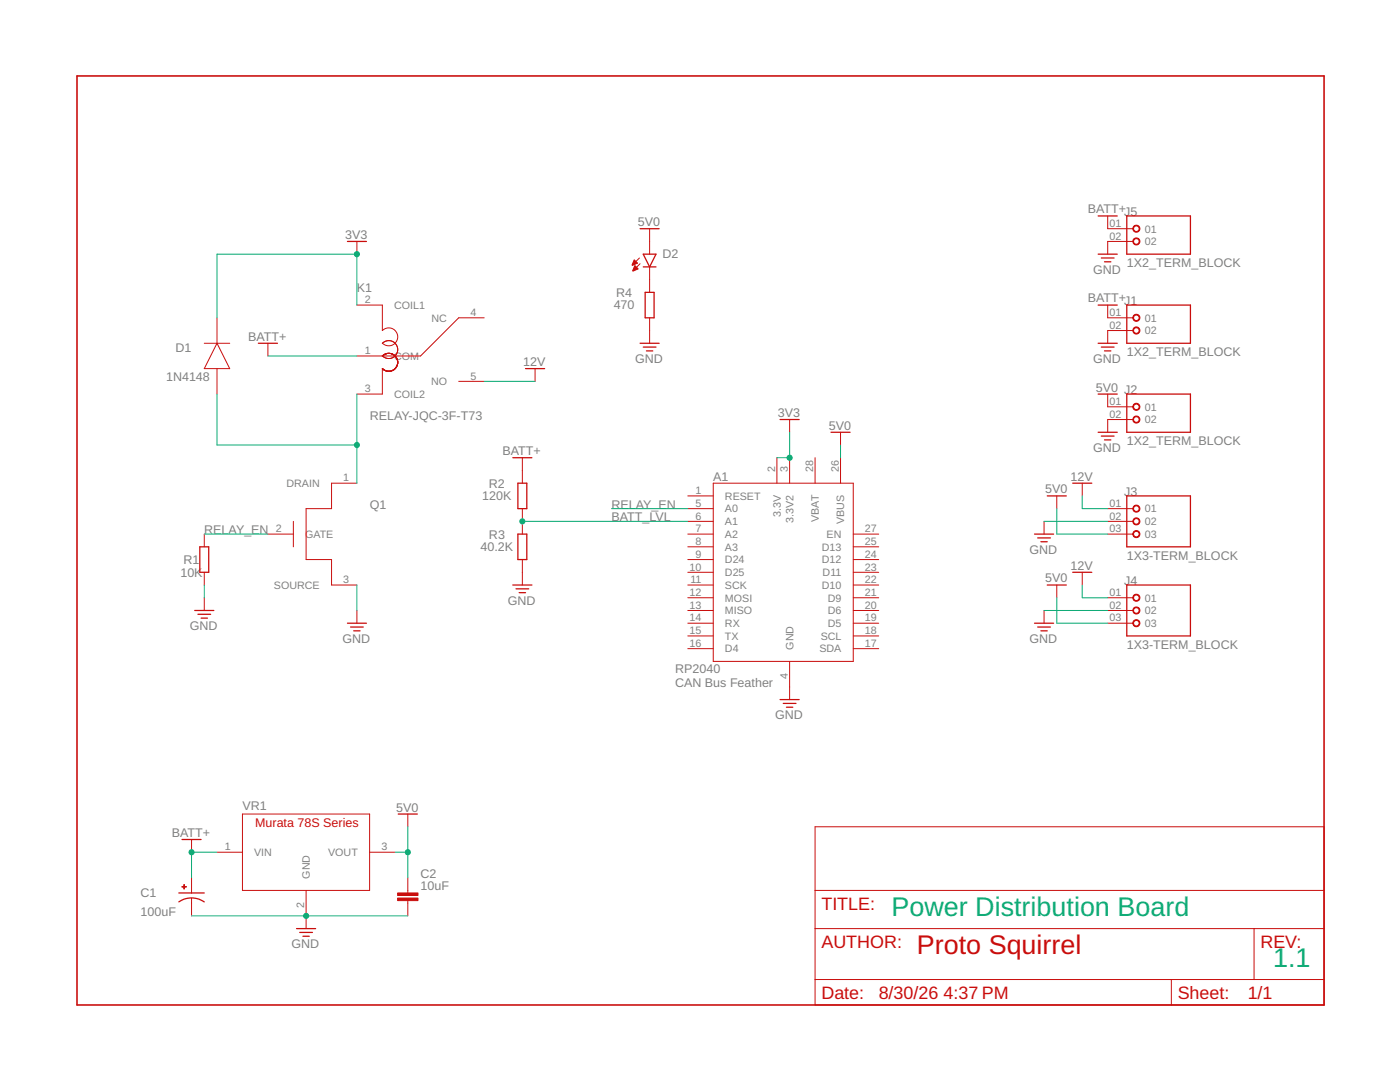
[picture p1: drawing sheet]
<svg xmlns="http://www.w3.org/2000/svg" width="279mm" height="216mm" viewBox="0 0 279 216" stroke-linecap="round" stroke-linejoin="round" font-family="sans-serif">
<g fill="#c90d0c" stroke="#c90d0c" stroke-width=".2">
<path d="M226.2 101a.71 .71 0 0 1 1.2 .1 .71 .71 0 0 1-.4 1.1 .71 .71 0 0 1-.9-.7h.1a.56 .56 0 0 1 .8-.5 .56 .56 0 0 1 .2 1 .56 .56 0 0 1-.9-.3l-.1-.2h-.1z" fill-rule="evenodd"/>
<path d="M226.2 103.6a.71 .71 0 0 1 1.2 0 .71 .71 0 0 1-.4 1.1 .71 .71 0 0 1-.9-.7h.1a.56 .56 0 0 1 .8-.4 .56 .56 0 0 1 .2 .9 .56 .56 0 0 1-.9-.3l-.1-.2h-.1z" fill-rule="evenodd"/>
<path d="M226.2 106.1a.72 .72 0 0 1 1.2 0 .72 .72 0 0 1-.4 1.1 .72 .72 0 0 1-.9-.6h.1a.56 .56 0 0 1 .8-.5 .56 .56 0 0 1 .2 .9 .56 .56 0 0 1-.9-.2l-.1-.2h-.1z" fill-rule="evenodd"/>
<path d="M226.2 118.8a.71 .71 0 0 1 1.2 0 .71 .71 0 0 1-.4 1.1 .71 .71 0 0 1-.9-.6h.1a.56 .56 0 0 1 .8-.5 .56 .56 0 0 1 .2 .9 .56 .56 0 0 1-.9-.2l-.1-.2h-.1z" fill-rule="evenodd"/>
<path d="M226.2 121.3a.71 .71 0 0 1 1.2 .1 .71 .71 0 0 1-.4 1.1 .71 .71 0 0 1-.9-.7h.1a.56 .56 0 0 1 .8-.5 .56 .56 0 0 1 .2 1 .56 .56 0 0 1-.9-.3l-.1-.2h-.1z" fill-rule="evenodd"/>
<path d="M226.2 123.9a.71 .71 0 0 1 1.2 0 .71 .71 0 0 1-.4 1.1 .71 .71 0 0 1-.9-.6h.1a.56 .56 0 0 1 .8-.5 .56 .56 0 0 1 .2 .9 .56 .56 0 0 1-.9-.3l-.1-.1h-.1z" fill-rule="evenodd"/>
<path d="M226.2 62.9a.71 .71 0 0 1 1.2 .1 .71 .71 0 0 1-.4 1.1 .71 .71 0 0 1-.9-.7h.1a.56 .56 0 0 1 .8-.5 .56 .56 0 0 1 .2 1 .56 .56 0 0 1-.9-.3l-.1-.2h-.1z" fill-rule="evenodd"/>
<path d="M226.2 65.5a.71 .71 0 0 1 1.2 0 .71 .71 0 0 1-.4 1.1 .71 .71 0 0 1-.9-.6h.1a.56 .56 0 0 1 .8-.5 .56 .56 0 0 1 .2 .9 .56 .56 0 0 1-.9-.3l-.1-.1h-.1z" fill-rule="evenodd"/>
<path d="M226.2 80.7a.71 .71 0 0 1 1.2 .1 .71 .71 0 0 1-.4 1 .71 .71 0 0 1-.9-.6h.1a.56 .56 0 0 1 .8-.5 .56 .56 0 0 1 .2 .9 .56 .56 0 0 1-.9-.2l-.1-.2h-.1z" fill-rule="evenodd"/>
<path d="M226.2 83.3a.71 .71 0 0 1 1.2 0 .71 .71 0 0 1-.4 1.1 .71 .71 0 0 1-.9-.7h.1a.56 .56 0 0 1 .8-.5 .56 .56 0 0 1 .2 1 .56 .56 0 0 1-.9-.3l-.1-.2h-.1z" fill-rule="evenodd"/>
<path d="M226.2 45.2a.71 .71 0 0 1 1.2 0 .71 .71 0 0 1-.4 1.1 .71 .71 0 0 1-.9-.7h.1a.56 .56 0 0 1 .8-.4 .56 .56 0 0 1 .2 .9 .56 .56 0 0 1-.9-.3l-.1-.2h-.1z" fill-rule="evenodd"/>
<path d="M226.2 47.7a.71 .71 0 0 1 1.2 0 .71 .71 0 0 1-.4 1.1 .71 .71 0 0 1-.9-.6h.1a.56 .56 0 0 1 .8-.5 .56 .56 0 0 1 .2 .9 .56 .56 0 0 1-.9-.2l-.1-.2h-.1z" fill-rule="evenodd"/>
<path d="M126.6 51.8l.6 .7-1 .5z" fill-rule="evenodd"/>
<path d="M126.7 53l.7 .7-1.1 .4z" fill-rule="evenodd"/>
</g>
<g fill="none" stroke="#c90d0c" stroke-width=".25">
<path d="M69.3 48.2h3.8M127.7 45.6h3.9M128.4 50.7h2.5l-1.3 2.6zM128.4 53.3h2.5M128.8 58.3h1.7v5.1h-1.7zM219.2 43.1h3.8M219.2 50.7h3.8M219.8 51.5h2.5M220.4 52.2h1.3M224.9 43.1h12.7v7.6h-12.7zM51.6 68.5h3.8M104.9 73.6h3.8"/>
<path d="M127.7 68.5h3.9M128.4 69.3h2.5M129 70h1.3M219.2 60.9h3.8M219.2 68.5h3.8M219.2 78.6h3.8M219.8 69.3h2.5M220.4 70h1.3M224.9 60.9h12.7v7.6h-12.7zM224.9 78.6h12.7v7.7h-12.7zM102.3 91.3h3.9M103.4 96.4h1.7v5.1h-1.7z"/>
<path d="M155.7 83.7h3.8M165.8 86.3h3.9M209 99h3.8M214.1 96.4h3.8M219.2 86.3h3.8M219.8 87h2.5M220.4 87.8h1.3M224.9 99h12.7v10.1h-12.7zM39.9 109.1h1.8v5.1h-1.8zM102.3 116.7h3.9M103 117.5h2.5M103.4 106.6h1.7v5.1h-1.7z"/>
<path d="M103.6 118.3h1.3M206.5 106.6h3.8M207.1 107.3h2.5M207.7 108.1h1.3M209 116.7h3.8M214.1 114.2h3.8M224.9 116.7h12.7v10.2h-12.7zM38.9 121.8h3.8M39.5 122.6h2.5M40.1 123.3h1.3M69.3 124.4h3.8M70 125.1h2.5"/>
<path d="M70.6 125.9h1.3M155.7 139.6h3.8M206.5 124.4h3.8M207.1 125.1h2.5M207.7 125.9h1.3M156.3 140.4h2.6M157 141.1h1.2M35.7 180a4.5 4.5 0 0 1 5.1 0M35.7 178.2h5.1M36.3 167.5h3.8M79.5 162.4h3.8M59.2 185.3h3.8"/>
<path d="M59.8 186.1h2.6M60.5 186.8h1.2"/>
</g>
<g fill="none" stroke="#c90d0c" stroke-width=".2">
<path d="M71.2 48.2v2.5M127.6 51.5l-1.4 1.4M127.7 52.6l-1.4 1.4M129.6 45.6v5.1M129.6 53.3v5M221.1 43.1v2.5h5M226.1 48.2h-5v2.5M40.8 68.5h5M43.3 68.5l2.5 5.1h-5zM43.3 63.4v5.1M43.3 73.6v5M53.5 68.5v2.5"/>
<path d="M71.2 60.9h5.1v5.1a1.8 1.8 0 0 1 2.6 0 1.8 1.8 0 0 1 0 2.5 1.8 1.8 0 0 1-2.6 0 1.8 1.8 0 0 1 2.6 0 1.8 1.8 0 0 1 0 2.5 1.8 1.8 0 0 1-2.6 0 1.8 1.8 0 0 1 2.6 0 1.8 1.8 0 0 1 0 2.6 1.8 1.8 0 0 1-2.6 0v5h-5.1M91.5 76.1h5.1M96.6 63.4h-5.1l-7.6 7.6h-12.7M106.8 73.6v2.5M129.6 63.4v5.1M221.1 60.9v2.5h5M221.1 78.6v2.6h5M226.1 66h-5v2.5M71.2 96.4h-5v5.1h-5.1v10.2h5.1v5h5M104.2 91.3v5.1M137.3 99h5M142.3 96.4h28v35.6h-28z"/>
<path d="M155 91.3v5.1M157.6 83.7v2.6M157.6 91.3v5.1M162.7 91.3v5.1M167.7 86.3v2.5M167.7 91.3v5.1M210.9 99v2.5M216 96.4v2.6M226.1 83.7h-5v2.6M40.8 106.6v2.5M40.8 114.2v2.5M40.8 119.3v2.5"/>
<path d="M53.5 106.6h5M58.5 104v5.1M104.2 101.5v5.1M104.2 111.7v5M137.3 101.5h5M137.3 104h5M137.3 106.6h5M137.3 119.3h5M137.3 109.1h5M137.3 111.7h5M137.3 114.2h5M137.3 116.7h5"/>
<path d="M170.3 106.6h5.1M170.3 119.3h5.1M170.3 109.1h5.1M170.3 111.7h5.1M170.3 114.2h5.1M170.3 116.7h5.1M208.4 104v2.6M210.9 116.7v2.6M216 114.2v2.5M221.1 101.5h5M221.1 104h5M221.1 106.6h5"/>
<path d="M221.1 119.3h5M71.2 121.8v2.6M137.3 121.8h5M137.3 124.4h5M137.3 126.9h5M137.3 129.4h5M157.6 132v7.6M170.3 121.8h5.1M170.3 124.4h5.1M170.3 126.9h5.1M170.3 129.4h5.1M208.4 121.8v2.6"/>
<path d="M221.1 121.8h5M221.1 124.4h5M38.2 167.5v2.6M38.2 175.1v3.1M38.2 179.2v3.6M43.3 170.1h5.1M48.4 162.4h25.4v15.3h-25.4zM61.1 177.7v7.6M73.8 170.1h5M81.4 162.4v2.6M81.4 175.1v3.1M81.4 179.7v3.1"/>
<path d="M162.7 165h101.5v35.5h-101.5zM162.7 177.7h101.5M162.7 185.3h101.5M162.7 195.5h101.5M233.8 195.5v5M250.3 185.3v10.2"/>
</g>
<g fill="#c90d0c" stroke="#c90d0c" stroke-width=".2">
<path d="M36.7 176.5h.1v.9h-.1z"/>
<path d="M36.3 176.9h.9v.1h-.9z"/>
<path d="M79.4 179.2h4v.5h-4z"/>
<path d="M79.4 178.2h4v.5h-4z"/>
</g>
<path d="M15.4 15.2h248.8v185.3h-248.8z" fill="none" stroke="#c90d0c" stroke-width=".32"/>
<g fill="none" stroke="#0dab76" stroke-width=".2">
<path d="M43.3 78.6v10.2h27.9M53.5 71h17.7M71.2 60.9v-10.2h-27.9v12.7M71.2 78.6v17.8M96.6 76.1h10.2M157.6 86.3v5h-2.6M167.7 88.8v2.5M216 99v2.5h5.1M40.8 116.7v2.6M40.8 106.6h12.7M71.2 116.7v5.1M104.2 104h33.1"/>
<path d="M122 101.5h15.3M208.4 104h12.7M210.9 101.5v5.1h10.2M210.9 119.3v5.1h10.2M216 116.7v2.6h5.1M208.4 121.8h12.7M43.3 170.1h-5.1v5M78.8 170.1h2.6M81.4 165v10.1M38.2 182.8h43.2"/>
</g>
<g fill="#0dab76" stroke="#0dab76" stroke-width=".2">
<circle cx="38.2" cy="170.1" r=".51"/>
<circle cx="61.1" cy="182.8" r=".51"/>
<circle cx="81.4" cy="170.1" r=".51"/>
<circle cx="157.6" cy="91.3" r=".51"/>
<circle cx="71.2" cy="50.7" r=".51"/>
<circle cx="71.2" cy="88.8" r=".51"/>
<circle cx="104.2" cy="104" r=".51"/>
</g>
<g font-size="5.4" fill="#0dab76">
<text x="177.9" y="182.8">Power Distribution Board</text>
<text x="254.1" y="192.9">1.1</text>
</g>
<text font-size="5.4" fill="#c90d0c" x="183" y="190.4">Proto Squirrel</text>
<g font-size="3.6" fill="#c90d0c">
<text x="163.9" y="181.5">TITLE:</text>
<text x="163.9" y="189.1">AUTHOR:</text>
<text x="251.5" y="189.1">REV:</text>
<text x="163.9" y="199.3">Date:</text>
<text x="175.4" y="199.3">8/30/26</text>
<text x="188.3" y="199.3">4:37 PM</text>
<text x="235" y="199.3">Sheet:</text>
<text x="249" y="199.3">1/1</text>
</g>
<g font-size="2.5" fill="#808080">
<text x="68.9" y="47.7">3V3</text>
<text x="127.3" y="45.1">5V0</text>
<text x="217.1" y="42.6">BATT+J5</text>
<text x="132.2" y="51.5">D2</text>
<text x="224.9" y="53.2">1X2_TERM_BLOCK</text>
<text x="71.2" y="58.3">K1</text>
<text x="123" y="59.2">R4</text>
<text x="218.2" y="54.6">GND</text>
<text x="122.5" y="61.8">470</text>
<text x="217.1" y="60.4">BATT+J1</text>
<text x="35" y="70.3">D1</text>
<text x="49.5" y="68">BATT+</text>
<text x="224.9" y="71">1X2_TERM_BLOCK</text>
<text x="33.1" y="76.1">1N4148</text>
<text x="104.4" y="73.1">12V</text>
<text x="126.7" y="72.4">GND</text>
<text x="218.2" y="72.4">GND</text>
<text x="73.8" y="83.7">RELAY-JQC-3F-T73</text>
<text x="155.2" y="83.2">3V3</text>
<text x="218.7" y="78.1">5V0 J2</text>
<text x="165.4" y="85.8">5V0</text>
<text x="224.9" y="88.8">1X2_TERM_BLOCK</text>
<text x="100.3" y="90.8">BATT+</text>
<text x="142.3" y="95.9">A1</text>
<text x="213.6" y="95.9">12V</text>
<text x="218.2" y="90.2">GND</text>
<text x="73.8" y="101.5">Q1</text>
<text x="96.2" y="99.8">120K</text>
<text x="97.6" y="97.3">R2</text>
<text x="122" y="101.5">RELAY_EN</text>
<text x="208.6" y="98.5">5V0</text>
<text x="224.4" y="99">J3</text>
<text x="40.8" y="106.6">RELAY_EN</text>
<text x="97.6" y="107.5">R3</text>
<text x="122" y="104">BATT_LVL</text>
<text x="36.6" y="112.5">R1</text>
<text x="95.9" y="110">40.2K</text>
<text x="205.5" y="110.5">GND</text>
<text x="213.6" y="113.7">12V</text>
<text x="224.9" y="111.7">1X3-TERM_BLOCK</text>
<text x="36" y="115.1">10K</text>
<text x="208.6" y="116.2">5V0</text>
<text x="224.4" y="116.7">J4</text>
<text x="37.9" y="125.7">GND</text>
<text x="101.4" y="120.7">GND</text>
<text x="68.3" y="128.3">GND</text>
<text x="205.5" y="128.3">GND</text>
<text x="224.9" y="129.4">1X3-TERM_BLOCK</text>
<text x="134.7" y="134.4">RP2040</text>
<text x="134.7" y="137">CAN Bus Feather</text>
<text x="154.7" y="143.5">GND</text>
<text x="48.4" y="161.7">VR1</text>
<text x="79" y="161.9">5V0</text>
<text x="34.3" y="167">BATT+</text>
<text x="28.1" y="178.9">C1</text>
<text x="83.9" y="177.7">10uF</text>
<text x="83.9" y="175.1">C2</text>
<text x="28.1" y="182.8">100uF</text>
<text x="58.2" y="189.2">GND</text>
</g>
<text font-size="2.5" fill="#c90d0c" x="50.9" y="165">Murata 78S Series</text>
<g font-size="2.1" fill="#808080">
<text x="221.4" y="45.3">01</text>
<text x="221.4" y="47.8">02</text>
<text x="228.5" y="46.4">01</text>
<text x="228.5" y="48.9">02</text>
<text x="72.8" y="60.5">2</text>
<text x="78.7" y="61.6">COIL1</text>
<text x="86.1" y="64.2">NC</text>
<text x="93.9" y="63.1">4</text>
<text x="221.4" y="63.1">01</text>
<text x="221.4" y="65.6">02</text>
<text x="228.5" y="64.2">01</text>
<text x="72.8" y="70.7">1</text>
<text x="78.7" y="71.8">COM</text>
<text x="228.5" y="66.7">02</text>
<text x="86" y="76.9">NO</text>
<text x="93.9" y="75.7">5</text>
<text x="72.8" y="78.3">3</text>
<text x="78.7" y="79.4">COIL2</text>
<text x="221.4" y="80.8">01</text>
<text x="221.4" y="83.4">02</text>
<text x="228.5" y="81.9">01</text>
<text x="228.5" y="84.5">02</text>
<text x="154.7" y="94.1" transform="rotate(-90 154.7 94.1)">2</text>
<text x="157.2" y="94.1" transform="rotate(-90 157.2 94.1)">3</text>
<text x="162.3" y="94.1" transform="rotate(-90 162.3 94.1)">28</text>
<text x="167.4" y="94.1" transform="rotate(-90 167.4 94.1)">26</text>
<text x="57.2" y="97.2">DRAIN</text>
<text x="68.5" y="96.1">1</text>
<text x="138.8" y="98.6">1</text>
<text x="138.8" y="101.1">5</text>
<text x="144.7" y="99.7">RESET</text>
<text x="221.4" y="101.1">01</text>
<text x="55" y="106.2">2</text>
<text x="60.9" y="107.3">GATE</text>
<text x="138.8" y="103.7">6</text>
<text x="138.8" y="106.2">7</text>
<text x="144.7" y="102.3">A0</text>
<text x="144.7" y="104.8">A1</text>
<text x="144.7" y="107.3">A2</text>
<text x="155.8" y="103.2" transform="rotate(-90 155.8 103.2)">3.3V</text>
<text x="158.3" y="104.3" transform="rotate(-90 158.3 104.3)">3.3V2</text>
<text x="163.4" y="104.2" transform="rotate(-90 163.4 104.2)">VBAT</text>
<text x="165" y="107.3">EN</text>
<text x="168.5" y="104.6" transform="rotate(-90 168.5 104.6)">VBUS</text>
<text x="172.6" y="106.2">27</text>
<text x="221.4" y="103.7">02</text>
<text x="221.4" y="106.2">03</text>
<text x="228.5" y="102.3">01</text>
<text x="228.5" y="104.8">02</text>
<text x="228.5" y="107.3">03</text>
<text x="137.6" y="113.8">10</text>
<text x="138.8" y="108.8">8</text>
<text x="138.8" y="111.3">9</text>
<text x="144.7" y="109.9">A3</text>
<text x="144.7" y="112.4">D24</text>
<text x="164" y="112.4">D12</text>
<text x="164" y="109.9">D13</text>
<text x="172.6" y="113.8">23</text>
<text x="172.6" y="111.3">24</text>
<text x="172.6" y="108.8">25</text>
<text x="54.7" y="117.5">SOURCE</text>
<text x="68.5" y="116.4">3</text>
<text x="137.6" y="118.9">12</text>
<text x="137.8" y="116.4">11</text>
<text x="144.7" y="115">D25</text>
<text x="144.7" y="117.5">SCK</text>
<text x="164" y="117.5">D10</text>
<text x="164.2" y="115">D11</text>
<text x="172.6" y="118.9">21</text>
<text x="172.6" y="116.4">22</text>
<text x="221.4" y="118.9">01</text>
<text x="137.6" y="124">14</text>
<text x="137.6" y="121.5">13</text>
<text x="144.7" y="120">MOSI</text>
<text x="144.7" y="125.1">RX</text>
<text x="144.7" y="122.6">MISO</text>
<text x="165.2" y="125.1">D5</text>
<text x="165.2" y="122.6">D6</text>
<text x="165.2" y="120">D9</text>
<text x="172.6" y="124">19</text>
<text x="172.6" y="121.5">20</text>
<text x="221.4" y="121.5">02</text>
<text x="221.4" y="124">03</text>
<text x="228.5" y="120">01</text>
<text x="228.5" y="122.6">02</text>
<text x="228.5" y="125.1">03</text>
<text x="137.6" y="126.5">15</text>
<text x="137.6" y="129.1">16</text>
<text x="144.7" y="127.7">TX</text>
<text x="144.7" y="130.2">D4</text>
<text x="158.3" y="129.6" transform="rotate(-90 158.3 129.6)">GND</text>
<text x="163.5" y="130.2">SDA</text>
<text x="163.8" y="127.7">SCL</text>
<text x="172.6" y="129.1">17</text>
<text x="172.6" y="126.5">18</text>
<text x="157.2" y="135.5" transform="rotate(-90 157.2 135.5)">4</text>
<text x="44.9" y="169.7">1</text>
<text x="50.7" y="170.8">VIN</text>
<text x="65.5" y="170.8">VOUT</text>
<text x="76.1" y="169.7">3</text>
<text x="61.8" y="175.3" transform="rotate(-90 61.8 175.3)">GND</text>
<text x="60.7" y="181.2" transform="rotate(-90 60.7 181.2)">2</text>
</g>
</svg>
